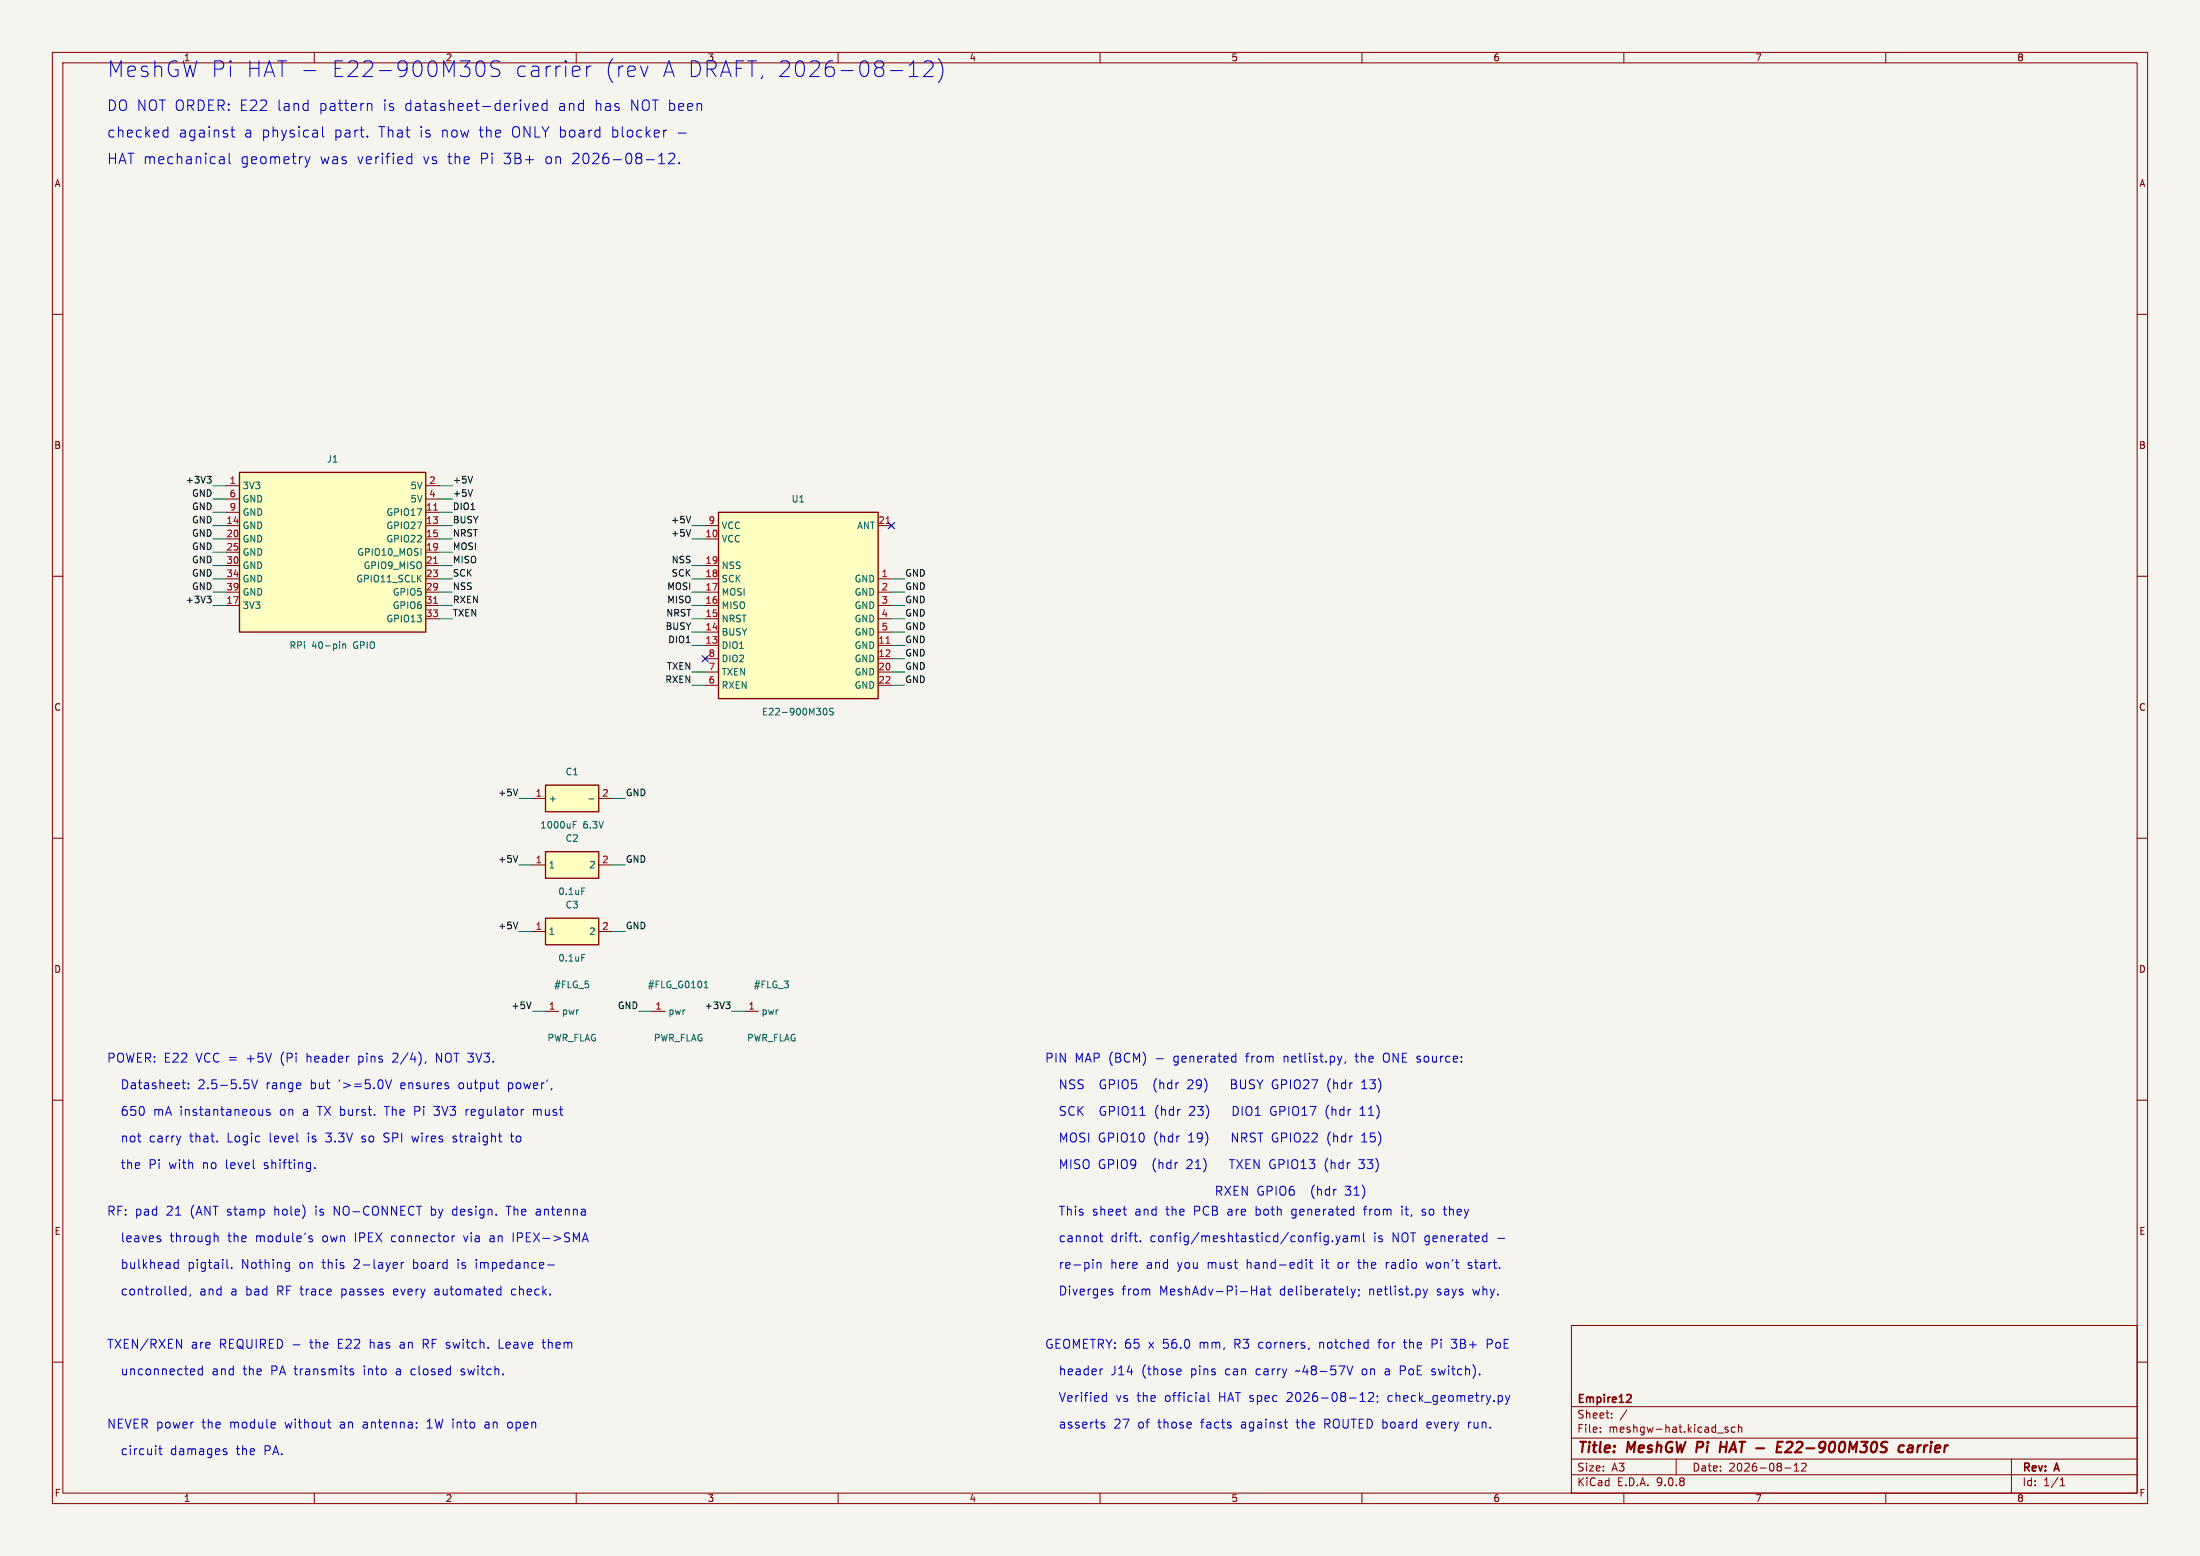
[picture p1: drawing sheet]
<svg xmlns="http://www.w3.org/2000/svg" width="420mm" height="297mm" viewBox="0 0 420 297" stroke-linecap="round" stroke-linejoin="round" font-family="sans-serif">
<path d="M0 0h420v297h-420z" fill="#f5f4ef" stroke="#f5f4ef" stroke-width=".19"/>
<g fill="none" stroke="#840000" stroke-width=".19">
<path d="M10 10h400v277h-400zM12 12h396v273h-396zM60 10v2M110 10v2M160 10v2M210 10v2M260 10v2M310 10v2M360 10v2M10 60h2M408 60h2M10 110h2"/>
<path d="M408 110h2M10 160h2M408 160h2M10 210h2M408 210h2M300 253h108v32h-108zM10 260h2M300 278.5h108M300 274.5h108M300 268.5h108M305.5 273.2v.2M305.5 272.5v.1"/>
<path d="M307.7 270.5v.2M307.7 269.8v.1M310.6 269.1l-1.3 1.9M320 278.5v3M327.9 273.5h1.1M329.9 272.5l-.4-.1-.2 .2 .1 .2 .5 .2v.3h-.6M331.2 272.5l-.4-.1-.3 .3 .2 .6h.5M331.9 272.5l.2-.1 .3 .1 .1 .9M331.9 271.9v1.5M342.5 279.7l.4-.4v1.5M343.9 279.4l.6-.1 .2 .1 .1 .3-.9 1.1h.9M384 278.5v6.5"/>
<path d="M408 260h2M60 285v2M110 285v2M160 285v2M210 285v2M260 285v2M300 281.5h108M310 285v2M340.7 280.2h1.2M342.5 280.8h.9M360 285v2M393.3 283.6h.9"/>
<path d="M393.3 282.5l.4-.4v1.5"/>
</g>
<path d="M328.4 276.2h1.2M328.5 275.2l-.2 2M339.1 277.2h1M339.3 276.2h.6M339.4 275.2h.9M341.9 275.2h-.5l-.3 .2M342 276.1l-1.2 1.1h1.2M363.5 276a.66 .66 0 0 0-1 .3l-.1 .5 .2 .3h.7M364.3 276h.8l-.1 1.2M365.2 276.3l-.7 .1a.4 .4 0 0 0-.4 .4 .4 .4 0 0 0 .3 .4l.7-.1" fill="none" stroke="#840000" stroke-width=".4"/>
<path d="M310.8 266.2l.5 .1 .1 .3-.9 1.1h.9" fill="none" stroke="#840000" stroke-width=".3"/>
<path d="M104.1 175.3h10.2v5h-10.2z" fill="#ffffc2"/>
<path d="M104.1 175.3h10.2v5h-10.2z" fill="none" stroke="#840000" stroke-width=".25"/>
<path d="M101.6 177.8h2.5M114.3 177.8h2.5M104.1 193h2.6" fill="none" stroke="#840000" stroke-width=".19"/>
<path d="M111.1 182.2h.6" fill="none" stroke="#006464" stroke-width=".19"/>
<path d="M45.7 90.2h35.6v30.5h-35.6z" fill="#ffffc2"/>
<path d="M45.7 90.2h35.6v30.5h-35.6z" fill="none" stroke="#840000" stroke-width=".25"/>
<g fill="none" stroke="#840000" stroke-width=".19">
<path d="M43.2 92.7h2.5M43.2 95.3h2.5M43.2 97.8h2.5M81.3 92.7h2.5M81.3 95.3h2.5M81.3 97.8h2.5M43.2 100.3h2.5M43.2 102.9h2.5M43.2 105.4h2.5M43.2 108h2.5M43.2 110.5h2.5M43.2 113h2.5"/>
<path d="M43.2 115.6h2.5M81.3 100.3h2.5M81.3 102.9h2.5M81.3 105.4h2.5M81.3 108h2.5M81.3 110.5h2.5M81.3 113h2.5M81.3 115.6h2.5M81.3 118.1h2.5"/>
</g>
<path d="M82.8 97.4h.7M82.8 107.5h.7M82.8 115.2h.7" fill="none" stroke="#a90000" stroke-width=".19"/>
<path d="M65.4 122.9v.9M65.4 123l.2-.1 .3 .1 .1 .8" fill="none" stroke="#006464" stroke-width=".19"/>
<path d="M137.2 97.8h30.4v35.6h-30.4z" fill="#ffffc2"/>
<path d="M137.2 97.8h30.4v35.6h-30.4z" fill="none" stroke="#840000" stroke-width=".25"/>
<g fill="none" stroke="#840000" stroke-width=".19">
<path d="M134.6 100.3h2.6M134.6 102.9h2.6M134.6 108h2.6M134.6 110.5h2.6M134.6 113h2.6M134.6 115.6h2.6M134.6 118.1h2.6M167.6 100.3h2.6M167.6 110.5h2.6M167.6 113h2.6M167.6 115.6h2.6M167.6 118.1h2.6"/>
<path d="M134.6 120.7h2.6M134.6 123.2h2.6M134.6 125.7h2.6M134.6 128.3h2.6M134.6 130.8h2.6M167.6 120.7h2.6M167.6 123.2h2.6M167.6 125.7h2.6M167.6 128.3h2.6M167.6 130.8h2.6"/>
</g>
<path d="M169.2 99.9h.7M169.2 122.8h.7" fill="none" stroke="#a90000" stroke-width=".19"/>
<path d="M157.2 135.4l.2-.2a.68 .68 0 0 1 .5 .6 .68 .68 0 0 1-.5 .7l-.2-.3M159.1 135.3l-.5-.1-.2 .1v.4l.6 .2 .1 .3-.3 .3-.4-.1" fill="none" stroke="#006464" stroke-width=".19"/>
<path d="M104.1 162.6h10.2v5h-10.2z" fill="#ffffc2"/>
<path d="M104.1 162.6h10.2v5h-10.2z" fill="none" stroke="#840000" stroke-width=".25"/>
<path d="M101.6 165.1h2.5M114.3 165.1h2.5" fill="none" stroke="#840000" stroke-width=".19"/>
<path d="M111.1 169.5h.6" fill="none" stroke="#006464" stroke-width=".19"/>
<path d="M104.1 149.9h10.2v5h-10.2z" fill="#ffffc2"/>
<path d="M104.1 149.9h10.2v5h-10.2z" fill="none" stroke="#840000" stroke-width=".25"/>
<path d="M101.6 152.4h2.5M114.3 152.4h2.5M124.5 193h2.5M142.2 193h2.6" fill="none" stroke="#840000" stroke-width=".19"/>
<path d="M109.4 157.4h.5M109.4 156.8h.6M112.4 152.5h1M134.4 188.5h.8M134.6 187.6l.2-.3v1.2" fill="none" stroke="#006464" stroke-width=".19"/>
<g fill="none" stroke="#0f0f0f" stroke-width=".19">
<path d="M39.5 90.9h.8l-.4 .5M40.1 91.4l.2 .3v.3l-.2 .2M90.2 90.9l-.4 1.3M90.2 93.5l-.4 1.2M131.9 98.5l-.5 1.3M39.5 113.8h.8l-.4 .5M40.1 114.3l.2 .2v.3l-.2 .3M131.9 101.1l-.5 1.3M98.8 150.6l-.4 1.3M98.8 176l-.4 1.3M98.8 163.3l-.4 1.3M101.4 191.3l-.4 1.2"/>
<path d="M138.6 191.3h.8l-.5 .4M139.1 191.7l.3 .3v.3l-.3 .2"/>
</g>
<g fill="none" stroke="#009600" stroke-width=".19">
<path d="M40.6 95.3h2.6M40.6 92.7h2.6M40.6 97.8h2.6M83.8 95.3h2.6M83.8 92.7h2.6M83.8 97.8h2.6M40.6 105.4h2.6M40.6 100.3h2.6M40.6 102.9h2.6M40.6 108h2.6M40.6 115.6h2.6M40.6 113h2.6"/>
<path d="M40.6 110.5h2.6M83.8 105.4h2.6M83.8 100.3h2.6M83.8 102.9h2.6M83.8 108h2.6M83.8 115.6h2.6M83.8 118.1h2.6M83.8 113h2.6M83.8 110.5h2.6M132.1 100.3h2.5M132.1 102.9h2.5M132.1 108h2.5"/>
<path d="M132.1 115.6h2.5M132.1 118.1h2.5M132.1 113h2.5M132.1 110.5h2.5M170.2 115.6h2.5M170.2 118.1h2.5M170.2 113h2.5M170.2 110.5h2.5M132.1 123.2h2.5M132.1 120.7h2.5M132.1 130.8h2.5M132.1 128.3h2.5"/>
<path d="M170.2 123.2h2.5M170.2 120.7h2.5M170.2 130.8h2.5M170.2 128.3h2.5M170.2 125.7h2.5M99.1 152.4h2.5M116.8 152.4h2.6M99.1 165.1h2.5M99.1 177.8h2.5M116.8 165.1h2.6M116.8 177.8h2.6M101.6 193h2.5"/>
<path d="M121.9 193h2.6M139.7 193h2.5"/>
</g>
<path d="M169.6 99.7l1.2 1.2M170.8 99.7l-1.2 1.2M134 125.1l1.2 1.2M135.2 125.1l-1.2 1.2" fill="none" stroke="#000084" stroke-width=".19"/>
<g fill="none" stroke="#0000c2" stroke-width=".19">
<path d="M58 13.5h2.3M70.4 19.8h.3l.3 .2v1.1M91.1 11.9a.72 .72 0 0 1 .8-.3 .72 .72 0 0 1 .5 .6 1.76 1.76 0 0 1-.6 2.4 .77 .77 0 0 1-.8-.6 2.56 2.56 0 0 1 .1-2.1zM95.4 11.8l-1.1-.2a.73 .73 0 0 0-.6 .7 .73 .73 0 0 0 .6 .7 1.1 1.1 0 0 1 1.1 .8 .77 .77 0 0 1-.6 .8l-1.1-.1M100.1 19.8l.5 1.3 .5-1.3M104.4 19.8h-.6l-.3 .3v.6l.2 .3h.7M104.4 19.1v2M112 12.6v2M112.8 12.6a.77 .77 0 0 0-.8 .6M123.7 12.6l-.7 2M170 13.5h2.3M173.6 14.6h1.7"/>
<path d="M173.6 12.5l.5-.5 .3-.4v3M176.4 11.9l.4-.3h.8a.81 .81 0 0 1 .4 1.3l-1.7 1.7h1.8M179.1 11.2a3.4 3.4 0 0 1 0 4.6M31.5 24.8l.5 .1M32 24.2v2M32 26.1l-.5 .1M41.9 30h.8l.1 1.2M41.9 31.2h.9M42.8 30.4l-.9 .2M43.8 29.2v1.8l.2 .2M44 24.8h.8M44.3 24.2v1.7l.1 .2 .4 .1"/>
<path d="M58.2 29.9l.5 1.3M58.7 31.2l-.2 .5-.3 .2M59.2 29.9l-.5 1.3M61.6 24.2v1.7l.2 .3M70.1 26v.2M77.8 30h.8M77.8 31.2h.8M78.6 29.2v2M101.8 20.4l.9-.2-.1-.4h-.6l-.2 .2v1h.8M125.8 31.2h1.1M125.8 29.8l.5-.6v2M127.3 24.8l-.4 .1"/>
<path d="M127.7 29.4l.2-.2 .7 .1a.54 .54 0 0 1 .1 .8l-1.1 1.1h1.2M129.7 31.1v.1M34.7 206.7h.7M35.1 207.7l.3 .1M36 207.7v.1M36 206.8v.1M48 206.1l.6 1.7 .6-1.7M50.1 211.8v1.1M50.1 212.7l-.2 .2M51.5 211.8h-.4l-.2 .2v.2l.6 .2v.4h-.6M73.3 217.9l.2 .1M73.4 216.4v.5"/>
<path d="M73.6 206.1l.6 1.7 .5-1.7M78.6 216.8l.3 1.2M81.3 202.7l-.2 .3M82.8 211.2h1.1M82.8 212.7l.3 .2M86.5 217.9l.5 .1M86.7 216.8l-.2 .3 .2 .3M89 211.8v1.1M89.3 211.8l-.3 .3M97.4 216.8h.7M97.6 216.3v1.4l.3 .3M101.9 211.8v1.1"/>
<path d="M102.3 211.8l-.4 .1M235.1 206.9h.6M235.4 201.6l.5 .1M235.7 206.1h-.6v1.7h.7M235.9 201v1.7M235.9 202.7h-.5M242.6 211.6v.9M253.3 211.4l-.1 .7 .1 1M253.7 206.2l-.2 .8 .2 1.1M256.2 201.6l-.4 1.1M256.9 202.7l-.2 .3M259.6 212.9h1"/>
<path d="M260 207.8h.9M260 206.6l.4-.5v1.7M260 218h.9M260.1 211.2l-.5 .5M260.3 216.5l-.3 .3M41.1 235.9l.4 .1 .1 .1v.9M59.2 235.9l.4 .1M59.2 236.5h.4l.1 .3-.3 .2h-.3M60.1 222.9v.2M86.8 235.9l-.4 .2M93.6 236.5v.4M96.6 230.2h1"/>
<path d="M98 235.3v1.7M111.7 235.3l.6 1.7M209.9 235.9h.6M210.1 236.8l.1 .1 .3 .1M217.7 236.9v.1M232.3 227.3l.8-.1 .1-.2v-.4l-.3-.2h-.6v1.7M232.7 227.3l.5 .8M233.8 226.4l1.1 1.7M234.9 226.4l-1.1 1.7M250.7 228.5l.2 .3M250.9 226.2l-.2 .3M251.5 226.4v1.7"/>
<path d="M251.5 227.2l.3-.2 .4 .1 .1 1M253.2 221.6l-.2 .6 .2 1M253.6 236l-.5-.1-.3 .3v.5l.1 .2h.7M253.6 235.9v1.4l-.4 .3-.4-.1M254.4 236.9v.1M255 235.9l.4 1.1M255.4 237l-.1 .4-.3 .2M255.8 235.9l-.4 1.1M256.5 236h.6l.1 1M257.2 236.3l-.6 .1a.33 .33 0 0 0-.2 .3 .33 .33 0 0 0 .2 .3l.6-.1M258 236.1l.5-.2 .2 .2M258 235.9v1.1"/>
<path d="M258.5 228.1h1M258.5 226.9l.5-.5v1.7M258.7 236.1l.3-.2 .4 .1 .1 1M258.7 236.1v.9M259.4 221.4h1M259.4 222.9l.2 .2h.5M260.3 230.8h.6M260.3 235.3v1.5l.2 .2M267.7 230.2v.2M267.7 230.8v1.1M271.5 231.9h.4M271.7 230.8l-.2 .3 .2 .3"/>
<path d="M275.5 230.8h.7M275.7 230.2v1.5l.3 .2M283.7 235.9l.1 .1M283.8 235.3v1.7M283.8 236.9l-.1 .1M33.4 241.1h.6M33.4 242h.6M33.7 255.6l1 1.7v-1.7M34 240.4v1.7M34.7 246.9l.3 .3 .5-.1M35.5 246.1h-.5l-.3 .3M35.5 245.5v1.7"/>
<path d="M36.4 247.1l-.2 .3M43.4 242l.2 .1M44.2 241.9v.2M55.1 241l.1 .1M55.2 241v1.3l-.1 .3M55.2 242l-.1 .1M76.6 241v1.1M77.1 241l-.3 .1-.2 .2M83.1 246.6v.5M90.9 240.4v.2M95.3 255.6v1.7h.8M97.8 246.1l-.2 .3v.5l.2 .2"/>
<path d="M103.5 256.2h.6M104.5 241.5h1.3M209.4 241v1.1M209.4 241.1l.3-.1 .4 .1 .1 1M212.2 246.6l.2 .3-.2 .3M212.2 246.1h.2M238.9 246.3h1M239.9 245.5v1.7M240.7 246.1h.6l.1 1.1M241.4 246.5h-.5a.33 .33 0 0 0-.3 .4 .33 .33 0 0 0 .3 .3l.5-.1M242 246.1h.6M242.2 245.5v1.4l.1 .2 .3 .1"/>
<path d="M249.4 240.4v.2M249.4 241v1.1M249.9 257.3l-.1 .3M249.9 241h.7M250.2 240.4v1.5v.1l.4 .1M257.9 246.1l.4 1.1M258.3 247.2l-.1 .4-.3 .2M258.7 246.1l-.4 1.1M259.2 241h.6M259.4 246.1v.2M259.5 247.1l-.2 .3M264.7 241v1.1"/>
<path d="M264.8 241.1l-.1 .2M271.7 246.1l.4 1.1M272.1 247.2l-.2 .4-.2 .2M272.3 241l.3 1.1M272.5 246.1l-.4 1.1M273.4 256.5h.6M274 255.6h-.6v1.7M277 255.6h1.1M277 257.2l.3 .1M280.3 242l.5 .1M280.8 241l-.4 .1-.1 .1 .1 .3h.4M283.9 256.5h.7"/>
<path d="M284.6 255.6h-.7v1.7M30.3 276.5h.6M30.5 276v1.4l.1 .2 .3 .1M38.6 261.4l-.5-.1-.3 .3v.5l.2 .2h.6M38.6 260.7v1.7M43.1 277.1l.2 .2-.2 .4M43.1 276.5l.1 .1M52.3 271.5h.2l.1 .4-.9 .1M52.5 272.5l-.2 .1M62.5 271.5h.7M62.8 272.3v.2l.4 .1M66.9 261.4h.6"/>
<path d="M66.9 261.8l.6 .1v.3l-.2 .2-.5-.1M79.5 272.4v.2M79.5 271.5v.2M97 271.6v.8M210.3 261.3h.2M210.4 272l.4 .1 .1 .2-.2 .3h-.4M210.4 271.5h.4M210.7 266.4l.5 .1M211.2 265.8v1.7M211.2 267.4l-.5 .1M225.4 261.4l.1 .3-.8 .2M230.7 265.8v1.5l.2 .2"/>
<path d="M245.1 271.5h.7M245.6 272.6h.2M258.3 260.7l-.6 1.7M259.6 267.5h1M259.6 266.3l.5-.5v1.7M261.3 266l.2-.2h.4l.2 .2 .1 .3-.1 .2-.9 1h1M263 266.5v.1M263 267.4l-.1 .3M264.5 261.9v.4M272.7 271.5l-.3 .2v.6l.3 .3M273.2 271.9l-.8 .1M273.3 262.3l.5 .1"/>
<path d="M273.6 261.3l-.3 .2 .3 .4M280.4 271.5v1.1M280.7 271.5l-.3 .3M287.4 266.4l.4 1.1M287.8 267.5l-.2 .4-.2 .2M288.2 266.4l-.4 1.1"/>
</g>
<g font-size="4.2" fill="#0000c2">
<text x="20.3" y="15">MeshGW Pi HAT -</text>
<text x="62.6" y="15">E22-900M30S</text>
<text x="97.5" y="15">carrier</text>
<text x="114.5" y="15">(rev</text>
<text x="125.3" y="15">A DRAFT, 2026-08-12)</text>
</g>
<g font-size="2.8" fill="#0000c2">
<text x="20.3" y="21.3">DO NOT ORDER: E22</text>
<text x="52.9" y="21.3">land</text>
<text x="61" y="21.3">pattern</text>
<text x="73.2" y="21.3">is</text>
<text x="77.4" y="21.3">datasheet-derived</text>
<text x="106.8" y="21.3">and</text>
<text x="113.8" y="21.3">has</text>
<text x="120.6" y="21.3">NOT been</text>
<text x="20.3" y="26.4">checked</text>
<text x="34" y="26.4">against</text>
<text x="46.5" y="26.4">a physical</text>
<text x="63.8" y="26.4">part.</text>
<text x="72.3" y="26.4">That</text>
<text x="80.2" y="26.4">is</text>
<text x="84.3" y="26.4">now</text>
<text x="91.6" y="26.4">the</text>
<text x="97.9" y="26.4">ONLY board</text>
<text x="117" y="26.4">blocker</text>
<text x="129.6" y="26.4">-</text>
<text x="20.3" y="31.5">HAT mechanical</text>
<text x="45.9" y="31.5">geometry</text>
<text x="61.1" y="31.5">was</text>
<text x="68.2" y="31.5">verified</text>
<text x="80.8" y="31.5">vs the</text>
<text x="91.8" y="31.5">Pi</text>
<text x="96.3" y="31.5">3B+</text>
<text x="104.3" y="31.5">on</text>
<text x="109.5" y="31.5">2026-08-12.</text>
</g>
<g font-size="2.8" fill="#840000">
<text x="301" y="277.9">Title:</text>
<text x="310.6" y="277.9">MeshGW Pi</text>
<text x="330" y="277.9">HAT -</text>
<text x="342.4" y="277.9">E22-900M30S</text>
<text x="366.6" y="277.9">carrier</text>
</g>
<g font-size="2.4" fill="#0000c2">
<text x="20.3" y="202.9">POWER: E22</text>
<text x="37.4" y="202.9">VCC =</text>
<text x="47.2" y="202.9">+5V</text>
<text x="53.8" y="202.9">(Pi</text>
<text x="58.8" y="202.9">header</text>
<text x="68.8" y="202.9">pins</text>
<text x="75.5" y="202.9">2/4),</text>
<text x="83.9" y="202.9">NOT 3V3.</text>
<text x="199.4" y="202.9">PIN</text>
<text x="205.1" y="202.9">MAP (BCM)</text>
<text x="220.6" y="202.9">-</text>
<text x="224.1" y="202.9">generated</text>
<text x="238.1" y="202.9">from</text>
<text x="245.3" y="202.9">netlist.py,</text>
<text x="259.2" y="202.9">the</text>
<text x="264.6" y="202.9">ONE source:</text>
<text x="23.1" y="208">Datasheet:</text>
<text x="37.9" y="208">2.5-5.5V</text>
<text x="51" y="208">range</text>
<text x="59.5" y="208">but</text>
<text x="65" y="208">'&gt;=5.0V</text>
<text x="76.9" y="208">ensures</text>
<text x="88.1" y="208">output</text>
<text x="97.6" y="208">power',</text>
<text x="202.2" y="208">NSS</text>
<text x="210.1" y="208">GPIO5</text>
<text x="220.5" y="208">(hdr</text>
<text x="227.2" y="208">29)</text>
<text x="235.8" y="208">BUSY GPIO27</text>
<text x="254.4" y="208">(hdr</text>
<text x="261.1" y="208">13)</text>
<text x="23.1" y="213.1">650</text>
<text x="29.4" y="213.1">mA instantaneous</text>
<text x="53.7" y="213.1">on</text>
<text x="58.2" y="213.1">a TX burst.</text>
<text x="74.2" y="213.1">The Pi</text>
<text x="83.8" y="213.1">3V3</text>
<text x="89.9" y="213.1">regulator</text>
<text x="102.9" y="213.1">must</text>
<text x="202.2" y="213.1">SCK</text>
<text x="210.1" y="213.1">GPIO11</text>
<text x="220.7" y="213.1">(hdr</text>
<text x="227.4" y="213.1">23)</text>
<text x="236" y="213.1">DIO1</text>
<text x="243.3" y="213.1">GPIO17</text>
<text x="253.9" y="213.1">(hdr</text>
<text x="260.6" y="213.1">11)</text>
<text x="23.1" y="218.2">not</text>
<text x="28.6" y="218.2">carry</text>
<text x="36.4" y="218.2">that.</text>
<text x="43.7" y="218.2">Logic</text>
<text x="51.8" y="218.2">level</text>
<text x="59.2" y="218.2">is</text>
<text x="62.8" y="218.2">3.3V</text>
<text x="69.7" y="218.2">so</text>
<text x="74" y="218.2">SPI</text>
<text x="79.6" y="218.2">wires</text>
<text x="87.5" y="218.2">straight</text>
<text x="98.7" y="218.2">to</text>
<text x="202.2" y="218.2">MOSI GPIO10</text>
<text x="220.4" y="218.2">(hdr</text>
<text x="227.1" y="218.2">19)</text>
<text x="235.7" y="218.2">NRST GPIO22</text>
<text x="254.2" y="218.2">(hdr</text>
<text x="260.8" y="218.2">15)</text>
<text x="23.1" y="223.3">the</text>
<text x="28.5" y="223.3">Pi</text>
<text x="32.4" y="223.3">with</text>
<text x="39" y="223.3">no</text>
<text x="43.4" y="223.3">level</text>
<text x="50.8" y="223.3">shifting.</text>
<text x="202.2" y="223.3">MISO GPIO9</text>
<text x="220.2" y="223.3">(hdr</text>
<text x="226.9" y="223.3">21)</text>
<text x="235.5" y="223.3">TXEN GPIO13</text>
<text x="253.8" y="223.3">(hdr</text>
<text x="260.5" y="223.3">33)</text>
<text x="20.3" y="232.2">RF: pad</text>
<text x="31.7" y="232.2">21</text>
<text x="36.4" y="232.2">(ANT stamp</text>
<text x="52.6" y="232.2">hole)</text>
<text x="60.5" y="232.2">is</text>
<text x="64.1" y="232.2">NO-CONNECT</text>
<text x="82.8" y="232.2">by</text>
<text x="87" y="232.2">design.</text>
<text x="97.5" y="232.2">The antenna</text>
<text x="202.2" y="232.2">This</text>
<text x="208.6" y="232.2">sheet</text>
<text x="216.9" y="232.2">and</text>
<text x="222.9" y="232.2">the</text>
<text x="228.3" y="232.2">PCB are</text>
<text x="234.7" y="228.3">RXEN GPIO6</text>
<text x="240.2" y="232.2">both</text>
<text x="247.2" y="232.2">generated</text>
<text x="253.2" y="228.3">(hdr</text>
<text x="259.9" y="228.3">31)</text>
<text x="261.2" y="232.2">from</text>
<text x="268.4" y="232.2">it,</text>
<text x="272.4" y="232.2">so</text>
<text x="276.8" y="232.2">they</text>
<text x="23.1" y="237.2">leaves</text>
<text x="32.6" y="237.2">through</text>
<text x="43.7" y="237.2">the</text>
<text x="49.1" y="237.2">module's</text>
<text x="61.9" y="237.2">own</text>
<text x="68.2" y="237.2">IPEX</text>
<text x="75.3" y="237.2">connector</text>
<text x="89.2" y="237.2">via</text>
<text x="94.3" y="237.2">an</text>
<text x="98.8" y="237.2">IPEX-&gt;SMA</text>
<text x="202.2" y="237.2">cannot</text>
<text x="212.2" y="237.2">drift.</text>
<text x="219.8" y="237.2">config/meshtasticd/config.yaml</text>
<text x="262.6" y="237.2">is</text>
<text x="266.1" y="237.2">NOT generated</text>
<text x="286.4" y="237.2">-</text>
<text x="23.1" y="242.3">bulkhead</text>
<text x="36" y="242.3">pigtail.</text>
<text x="46.3" y="242.3">Nothing</text>
<text x="57.4" y="242.3">on</text>
<text x="61.9" y="242.3">this</text>
<text x="68" y="242.3">2-layer</text>
<text x="79.4" y="242.3">board</text>
<text x="88" y="242.3">is</text>
<text x="91.6" y="242.3">impedance-</text>
<text x="202.2" y="242.3">re-pin</text>
<text x="212.1" y="242.3">here</text>
<text x="219" y="242.3">and</text>
<text x="225.1" y="242.3">you</text>
<text x="230.9" y="242.3">must</text>
<text x="238.4" y="242.3">hand-edit</text>
<text x="252.9" y="242.3">it</text>
<text x="256.1" y="242.3">or</text>
<text x="260.1" y="242.3">the</text>
<text x="265.4" y="242.3">radio</text>
<text x="273.3" y="242.3">won't</text>
<text x="281.4" y="242.3">start.</text>
<text x="23.1" y="247.4">controlled,</text>
<text x="38.2" y="247.4">and</text>
<text x="44.3" y="247.4">a bad</text>
<text x="53.2" y="247.4">RF trace</text>
<text x="65.7" y="247.4">passes</text>
<text x="75.8" y="247.4">every</text>
<text x="83.7" y="247.4">automated</text>
<text x="98.5" y="247.4">check.</text>
<text x="202.2" y="247.4">Diverges</text>
<text x="214.3" y="247.4">from</text>
<text x="221.6" y="247.4">MeshAdv-Pi-Hat</text>
<text x="244.6" y="247.4">deliberately;</text>
<text x="261.7" y="247.4">netlist.py</text>
<text x="274.8" y="247.4">says</text>
<text x="281.8" y="247.4">why.</text>
<text x="20.3" y="257.6">TXEN/RXEN</text>
<text x="36.4" y="257.6">are</text>
<text x="41.8" y="257.6">REQUIRED -</text>
<text x="59.3" y="257.6">the</text>
<text x="64.7" y="257.6">E22</text>
<text x="70.9" y="257.6">has</text>
<text x="76.8" y="257.6">an</text>
<text x="81.2" y="257.6">RF switch.</text>
<text x="96" y="257.6">Leave</text>
<text x="104.5" y="257.6">them</text>
<text x="199.4" y="257.6">GEOMETRY: 65</text>
<text x="219.2" y="257.6">x 56.0</text>
<text x="229.1" y="257.6">mm,</text>
<text x="235.8" y="257.6">R3</text>
<text x="240.6" y="257.6">corners,</text>
<text x="252.3" y="257.6">notched</text>
<text x="263.7" y="257.6">for</text>
<text x="268.7" y="257.6">the</text>
<text x="274.1" y="257.6">Pi</text>
<text x="278" y="257.6">3B+</text>
<text x="284.8" y="257.6">PoE</text>
<text x="23.1" y="262.6">unconnected</text>
<text x="40.6" y="262.6">and</text>
<text x="46.6" y="262.6">the</text>
<text x="52" y="262.6">PA transmits</text>
<text x="69.9" y="262.6">into</text>
<text x="76.1" y="262.6">a closed</text>
<text x="88.8" y="262.6">switch.</text>
<text x="202.2" y="262.6">header</text>
<text x="212.2" y="262.6">J14</text>
<text x="218.2" y="262.6">(those</text>
<text x="227.6" y="262.6">pins</text>
<text x="234.3" y="262.6">can</text>
<text x="240.2" y="262.6">carry</text>
<text x="248" y="262.6">~48-57V</text>
<text x="260.7" y="262.6">on</text>
<text x="265.2" y="262.6">a PoE</text>
<text x="274.3" y="262.6">switch).</text>
<text x="202.2" y="267.7">Verified</text>
<text x="213.2" y="267.7">vs</text>
<text x="217.3" y="267.7">the</text>
<text x="222.6" y="267.7">official</text>
<text x="233" y="267.7">HAT spec</text>
<text x="246.2" y="267.7">2026-08-12;</text>
<text x="265.6" y="267.7">check_geometry.py</text>
<text x="20.3" y="272.8">NEVER power</text>
<text x="38.5" y="272.8">the</text>
<text x="43.9" y="272.8">module</text>
<text x="54.5" y="272.8">without</text>
<text x="65.1" y="272.8">an</text>
<text x="69.6" y="272.8">antenna:</text>
<text x="81.9" y="272.8">1W into</text>
<text x="93.2" y="272.8">an</text>
<text x="97.7" y="272.8">open</text>
<text x="202.2" y="272.8">asserts</text>
<text x="212.8" y="272.8">27</text>
<text x="217.4" y="272.8">of</text>
<text x="221.3" y="272.8">those</text>
<text x="229.6" y="272.8">facts</text>
<text x="237.4" y="272.8">against</text>
<text x="248.1" y="272.8">the</text>
<text x="253.5" y="272.8">ROUTED board</text>
<text x="273.3" y="272.8">every</text>
<text x="281.3" y="272.8">run.</text>
<text x="23.1" y="277.9">circuit</text>
<text x="32.7" y="277.9">damages</text>
<text x="45.3" y="277.9">the</text>
<text x="50.7" y="277.9">PA.</text>
</g>
<g font-size="2.1" fill="#840000">
<text x="301" y="268.2">Empire12</text>
<text x="301" y="273.7">File:</text>
<text x="301" y="271">Sheet:</text>
<text x="307.1" y="273.7">meshgw-hat.kicad_sch</text>
<text x="301" y="281.1">Size:</text>
<text x="307.6" y="281.1">A3</text>
<text x="323" y="281.1">Date:</text>
<text x="330" y="281.1">2026-08-12</text>
<text x="386" y="281.3">Rev:</text>
<text x="392.4" y="281.3">A</text>
<text x="301" y="283.9">KiCad</text>
<text x="308.7" y="283.9">E.D.A.</text>
<text x="316.3" y="283.9">9.0.8</text>
<text x="386" y="283.9">Id:</text>
<text x="390.1" y="283.9">1/1</text>
</g>
<g font-size="1.8" fill="#840000">
<text x="35" y="11.9">1</text>
<text x="85" y="11.9">2</text>
<text x="185" y="11.9">4</text>
<text x="235" y="11.9">5</text>
<text x="285" y="11.9">6</text>
<text x="335" y="11.9">7</text>
<text x="385" y="11.9">8</text>
<text x="10.3" y="35.9">A</text>
<text x="408.3" y="35.9">A</text>
<text x="10.3" y="85.9">B</text>
<text x="408.2" y="85.9">B</text>
<text x="10.3" y="135.9">C</text>
<text x="408.2" y="135.9">C</text>
<text x="10.3" y="185.9">D</text>
<text x="408.2" y="185.9">D</text>
<text x="10.3" y="235.9">E</text>
<text x="408.3" y="235.9">E</text>
<text x="10.3" y="285.9">F</text>
<text x="35" y="286.9">1</text>
<text x="85" y="286.9">2</text>
<text x="135" y="286.9">3</text>
<text x="185" y="286.9">4</text>
<text x="235" y="286.9">5</text>
<text x="285" y="286.9">6</text>
<text x="335" y="286.9">7</text>
<text x="385" y="286.9">8</text>
<text x="408.3" y="285.9">F</text>
</g>
<text font-size="1.8" fill="#0000c2" x="135" y="11.9">3</text>
<g font-size="1.8" fill="#006464">
<text x="62.3" y="88.5">J1</text>
<text x="46.2" y="93.6">3V3</text>
<text x="78.3" y="93.6">5V</text>
<text x="46.2" y="96.1">GND</text>
<text x="46.2" y="98.7">GND</text>
<text x="46.2" y="101.2">GND</text>
<text x="73.7" y="98.7">GPIO17</text>
<text x="73.7" y="101.2">GPIO27</text>
<text x="78.3" y="96.1">5V</text>
<text x="137.7" y="101.2">VCC</text>
<text x="151" y="96.1">U1</text>
<text x="163.5" y="101.2">ANT</text>
<text x="46.2" y="103.7">GND</text>
<text x="46.2" y="106.3">GND</text>
<text x="68.1" y="106.3">GPIO10_MOSI</text>
<text x="73.7" y="103.7">GPIO22</text>
<text x="137.7" y="103.7">VCC</text>
<text x="46.2" y="108.8">GND</text>
<text x="46.2" y="111.4">GND</text>
<text x="46.2" y="113.9">GND</text>
<text x="67.9" y="111.4">GPIO11_SCLK</text>
<text x="69.3" y="108.8">GPIO9_MISO</text>
<text x="74.9" y="113.9">GPIO5</text>
<text x="137.7" y="108.8">NSS</text>
<text x="137.7" y="111.4">SCK</text>
<text x="137.7" y="113.9">MOSI</text>
<text x="163.1" y="111.4">GND</text>
<text x="163.1" y="113.9">GND</text>
<text x="46.2" y="116.4">3V3</text>
<text x="73.7" y="119">GPIO13</text>
<text x="74.9" y="116.4">GPIO6</text>
<text x="137.7" y="116.4">MISO</text>
<text x="137.7" y="119">NRST</text>
<text x="163.1" y="116.4">GND</text>
<text x="163.1" y="119">GND</text>
<text x="55.2" y="124.1">RPi</text>
<text x="59.5" y="124.1">40-pin</text>
<text x="67.6" y="124.1">GPIO</text>
<text x="137.7" y="121.5">BUSY</text>
<text x="137.7" y="124.1">DIO1</text>
<text x="163.1" y="121.5">GND</text>
<text x="163.1" y="124.1">GND</text>
<text x="137.7" y="126.6">DIO2</text>
<text x="137.7" y="129.1">TXEN</text>
<text x="137.7" y="131.7">RXEN</text>
<text x="163.1" y="126.6">GND</text>
<text x="163.1" y="129.1">GND</text>
<text x="163.1" y="131.7">GND</text>
<text x="145.4" y="136.8">E22-900M30S</text>
<text x="107.9" y="148.2">C1</text>
<text x="104.6" y="153.3">+</text>
<text x="103" y="158.3">1000uF</text>
<text x="107.9" y="160.9">C2</text>
<text x="111.3" y="158.3">6.3V</text>
<text x="104.6" y="166">1</text>
<text x="112.4" y="166">2</text>
<text x="106.5" y="171">0.1uF</text>
<text x="107.9" y="173.6">C3</text>
<text x="104.6" y="178.7">1</text>
<text x="112.4" y="178.7">2</text>
<text x="106.5" y="183.7">0.1uF</text>
<text x="105.7" y="188.8">#FLG_5</text>
<text x="123.6" y="188.8">#FLG_G0101</text>
<text x="143.8" y="188.8">#FLG_3</text>
<text x="107.2" y="193.9">pwr</text>
<text x="127.5" y="193.9">pwr</text>
<text x="145.3" y="193.9">pwr</text>
<text x="104.4" y="199">PWR_FLAG</text>
<text x="124.7" y="199">PWR_FLAG</text>
<text x="142.5" y="199">PWR_FLAG</text>
</g>
<g font-size="1.8" fill="#0f0f0f">
<text x="35.4" y="92.4">+3V3</text>
<text x="36.6" y="94.9">GND</text>
<text x="86.4" y="92.4">+5V</text>
<text x="86.4" y="94.9">+5V</text>
<text x="36.6" y="97.4">GND</text>
<text x="36.6" y="100">GND</text>
<text x="86.4" y="100">BUSY</text>
<text x="86.4" y="97.4">DIO1</text>
<text x="128" y="100">+5V</text>
<text x="36.6" y="102.5">GND</text>
<text x="36.6" y="105.1">GND</text>
<text x="36.6" y="107.6">GND</text>
<text x="86.4" y="102.5">NRST</text>
<text x="86.4" y="107.6">MISO</text>
<text x="86.4" y="105.1">MOSI</text>
<text x="128" y="102.5">+5V</text>
<text x="128.1" y="107.6">NSS</text>
<text x="36.6" y="110.1">GND</text>
<text x="36.6" y="112.7">GND</text>
<text x="86.4" y="110.1">SCK</text>
<text x="86.4" y="112.7">NSS</text>
<text x="127.3" y="112.7">MOSI</text>
<text x="128.1" y="110.1">SCK</text>
<text x="172.7" y="110.1">GND</text>
<text x="172.7" y="112.7">GND</text>
<text x="35.4" y="115.2">+3V3</text>
<text x="86.4" y="115.2">RXEN</text>
<text x="86.4" y="117.8">TXEN</text>
<text x="127.1" y="117.8">NRST</text>
<text x="127.3" y="115.2">MISO</text>
<text x="172.7" y="115.2">GND</text>
<text x="172.7" y="117.8">GND</text>
<text x="127" y="120.3">BUSY</text>
<text x="127.5" y="122.8">DIO1</text>
<text x="172.7" y="125.4">GND</text>
<text x="172.7" y="122.8">GND</text>
<text x="172.7" y="120.3">GND</text>
<text x="126.9" y="130.5">RXEN</text>
<text x="127.2" y="127.9">TXEN</text>
<text x="172.7" y="130.5">GND</text>
<text x="172.7" y="127.9">GND</text>
<text x="95" y="152.1">+5V</text>
<text x="119.4" y="152.1">GND</text>
<text x="95" y="164.8">+5V</text>
<text x="119.4" y="164.8">GND</text>
<text x="95" y="177.5">+5V</text>
<text x="119.4" y="177.5">GND</text>
<text x="97.5" y="192.7">+5V</text>
<text x="117.8" y="192.7">GND</text>
<text x="134.4" y="192.7">+3V3</text>
</g>
<g font-size="1.8" fill="#a90000">
<text x="43.7" y="92.5">1</text>
<text x="43.7" y="95">6</text>
<text x="81.8" y="92.5">2</text>
<text x="81.8" y="95">4</text>
<text x="43.1" y="100.1">14</text>
<text x="43.7" y="97.5">9</text>
<text x="81.2" y="97.5">11</text>
<text x="81.2" y="100.1">13</text>
<text x="135.2" y="100.1">9</text>
<text x="167.6" y="100.1">21</text>
<text x="43.1" y="102.6">20</text>
<text x="43.1" y="105.2">25</text>
<text x="43.1" y="107.7">30</text>
<text x="81.2" y="102.6">15</text>
<text x="81.2" y="105.2">19</text>
<text x="81.2" y="107.7">21</text>
<text x="134.6" y="102.6">10</text>
<text x="134.6" y="107.7">19</text>
<text x="43.1" y="110.2">34</text>
<text x="43.1" y="112.8">39</text>
<text x="81.2" y="110.2">23</text>
<text x="81.2" y="112.8">29</text>
<text x="134.6" y="110.2">18</text>
<text x="134.6" y="112.8">17</text>
<text x="168.2" y="110.2">1</text>
<text x="168.2" y="112.8">2</text>
<text x="43.1" y="115.3">17</text>
<text x="81.2" y="115.3">31</text>
<text x="81.2" y="117.9">33</text>
<text x="134.6" y="115.3">16</text>
<text x="134.6" y="117.9">15</text>
<text x="168.2" y="115.3">3</text>
<text x="168.2" y="117.9">4</text>
<text x="134.6" y="120.4">14</text>
<text x="134.6" y="122.9">13</text>
<text x="135.2" y="125.5">8</text>
<text x="167.6" y="122.9">11</text>
<text x="167.6" y="125.5">12</text>
<text x="168.2" y="120.4">5</text>
<text x="135.2" y="128">7</text>
<text x="135.2" y="130.6">6</text>
<text x="167.6" y="128">20</text>
<text x="167.6" y="130.6">22</text>
<text x="102.2" y="152.1">1</text>
<text x="114.9" y="152.1">2</text>
<text x="102.2" y="164.8">1</text>
<text x="114.9" y="164.8">2</text>
<text x="102.2" y="177.5">1</text>
<text x="114.9" y="177.5">2</text>
<text x="104.7" y="192.8">1</text>
<text x="125" y="192.8">1</text>
<text x="142.8" y="192.8">1</text>
</g>
</svg>
